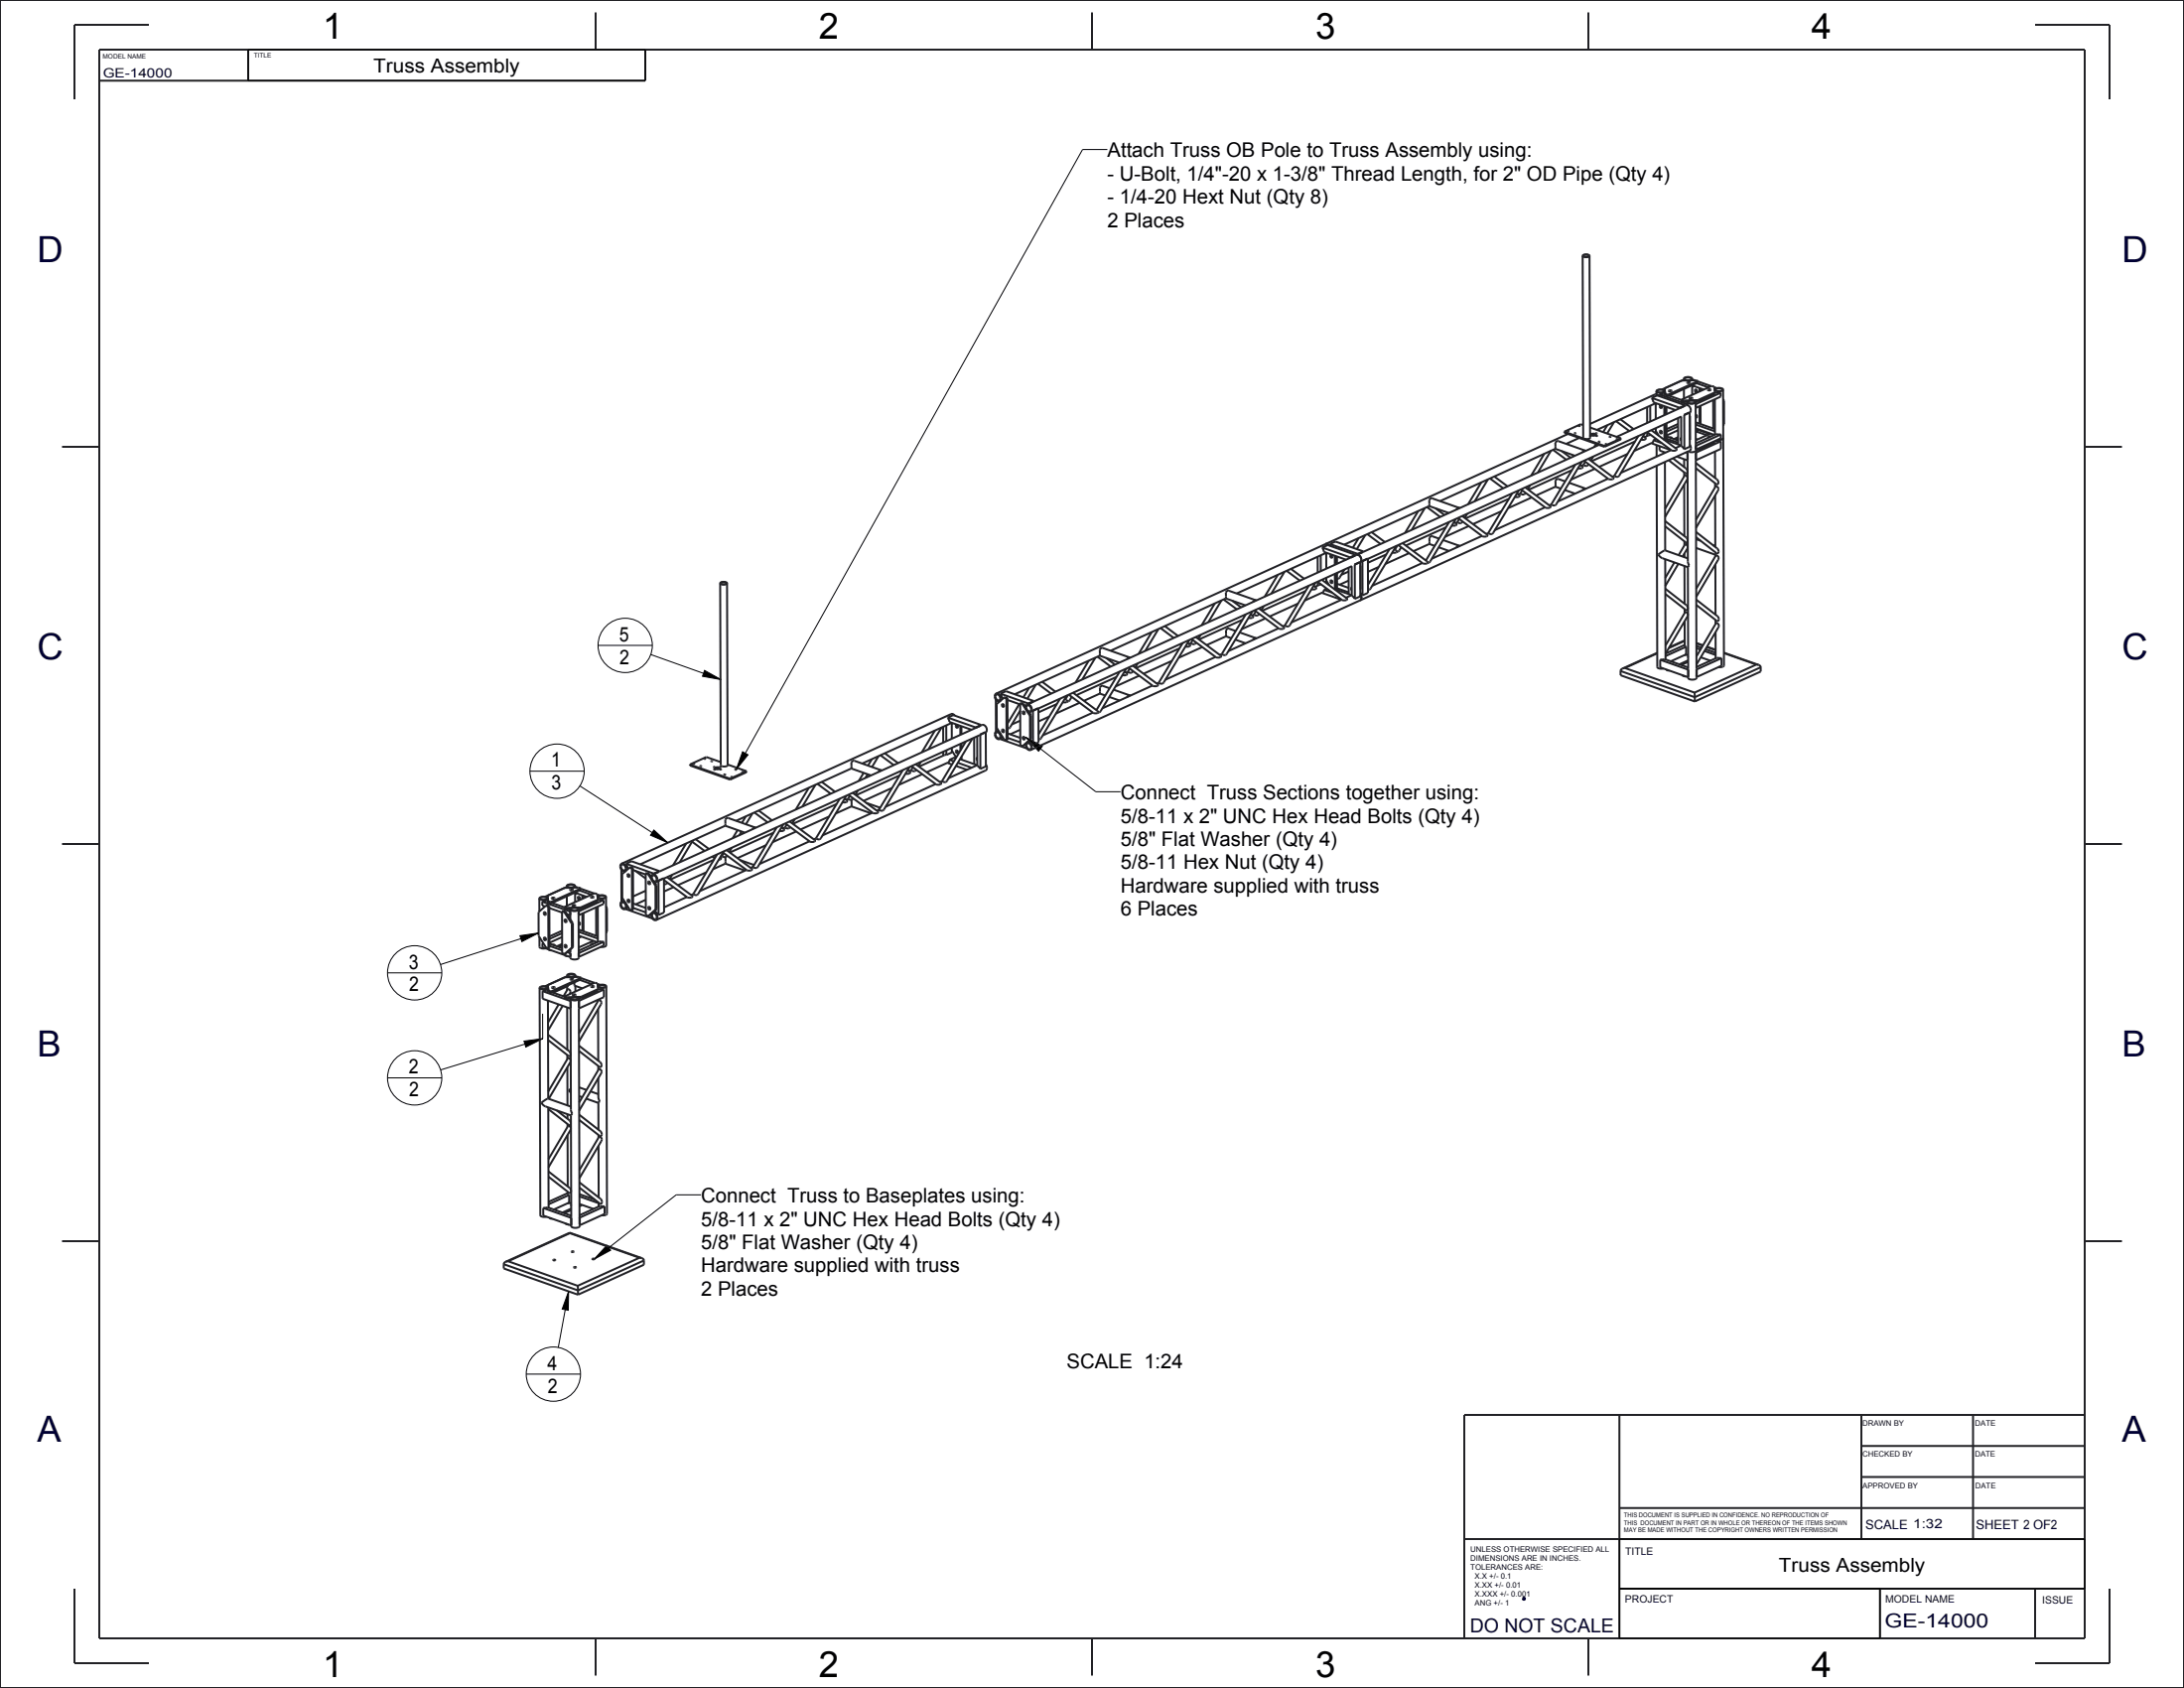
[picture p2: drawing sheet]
<svg xmlns="http://www.w3.org/2000/svg" width="559mm" height="432mm" viewBox="0 0 559 432" stroke-linecap="round" stroke-linejoin="round" font-family="sans-serif">
<path d="M389.6 408.8l.4-.1 .2 .4-.4 .1z" fill="none" stroke="#003" stroke-width=".51"/>
<path d="M180.3 171.5l4.2 2.4-4.8-.9zM190 192.3l1.4 .8-3 3.8zM262.5 188.6l4.2 2.3-1 1.3zM167.3 212.3l3.6 3.3-4.5-1.9zM133 239.4l4.8-.7-4.3 2.2zM134.1 266.3l4.8-.6-4.4 2.1zM145.5 330.3l-.1 4.9-1.6-.3zM155.3 318.6l.9 1.2-4.2 2.3z" fill="#000"/>
<g fill="none" stroke="#000" stroke-width=".25">
<path d="M63.5 12.7h101.6v7.9h-101.6zM283.3 38.3h-6.3l-88.6 158.6M153 165.1h13.9M166.5 167.4l18 6.5M180.3 171.5l4.2 2.4-4.8-.9zM135.6 197.3h13.9M190 192.3l1.4 .8-3 3.8zM262.5 188.6l4.2 2.3-1 1.3zM262.5 188.6l17.9 13.9h6.3M148.4 201l22.5 14.6M167.3 212.3l3.6 3.3-4.5-1.9zM133 239.4l4.8-.7-4.3 2.2z"/>
<path d="M137.8 238.7l-25.1 8M99.1 248.9h13.9M99.1 275.7h13.9M134.1 266.3l4.8-.6-4.4 2.1zM138.9 265.7l-26.2 8M155.3 318.6l.9 1.2-4.2 2.3zM179.4 305.6h-6.4l-21 16.5M145.5 330.3l-.1 4.9-1.6-.3zM145.5 330.3l-2.7 14.4M134.6 351.5h13.9M414.3 406.4h119.1v-12.7h-119.1v25.4h66.7v-12.7"/>
<circle cx="160" cy="165.1" r="6.9"/>
<circle cx="142.5" cy="197.3" r="6.9"/>
<circle cx="106.1" cy="248.9" r="6.9"/>
<circle cx="106.1" cy="275.7" r="6.9"/>
<circle cx="141.6" cy="351.5" r="6.9"/>
</g>
<g fill="none" stroke="#222226" stroke-width=".51">
<path d="M0 0h558.8v431.8h-558.8zM25.4 12.7h508v406.4h-508zM38.1 6.3h-19.1v19.1M63.5 12.7v7.9M152.4 3.2v9.5M165.1 12.7v7.9h-139.7M279.4 3.2v9.5M406.4 3.2v9.5M520.7 6.3h19.1v19.1M424 99.9l1.1-.2 .7 .4-.4 .3h-.8l-.6-.2zM427 99.9l.7 .1-.4 .1zM430.3 97.4l3.5-.1 .7 .2"/>
<path d="M430.8 97.1l-5.6 2.6M430.8 96.9v.4M430.8 99.5l.1 2.5M431 96.7l1.1-.2 .7 .4-.4 .3h-.7l-.6-.2zM431.7 97.8l.7 .1-.4 .1zM433 96.9l-.4-.3-.7-.2-.7 .2-.4 .3M433 96.9l-.4 .3-.7 .1-.8-.1-.3-.3M433 96.9v.4M433 98.6v2.4M433 97.1l.6 .2M433.3 98.7l-.3 .3M433.9 99.6l.3 .6"/>
<path d="M434.5 97.5l-7.8 3.5M434.5 97.5v.4l-7.8 3.5M434.5 97.6l3.3 1.2M434.8 99.3v.9M435.1 99.4v.6M437 99.7h.7l-.4 .2zM438.6 99.1l.7 .2M438.8 99.7v.3M439 99.5l1.1-.2 .6 .4-.3 .3h-.8l-.6-.2zM440.9 99.7l-.3-.3-.8-.2-.7 .2-.3 .3M440.9 99.7l-.3 .3-.8 .1-.7-.1-.3-.3M440.9 99.7v12.4"/>
<path d="M15.9 114.3h9.5M395.1 116.1l-3.3 5.6M396.8 115.3l-3.3 5.6M397.4 115.1l3.4 2.5M397.9 114.8l5.1 1.8M397.9 114.8l.1-.8a.78 .78 0 0 1 0-.8 .78 .78 0 0 1 .7-.4l7 2.5M397.9 114.8l-29.4 13.4M399.6 115.4l2.3 1.7M400.2 110.4v.3l10.3 3.6M400.2 110.4l10.3 3.7M401.2 111l-62 28.2M402.7 119l.2 .2"/>
<path d="M403 118.9l-6.1 10.2 .8 .2 .5-.3M404.1 112l-3.4 1.5M404.3 118.9l.6 .5v.2l-.4 .2h-.8M404.7 118.1l-6.5 10.9M405.1 108.7l-.7-.2-4.2 1.9M405.1 118.9l-.5 .3M405.6 118.1l-.5 .9 .9 .2 .5-.5M405.7 115.3h.1M405.7 115.3h-.4l-.4 .4M406.4 117.4l6.4 4.7v.3l-.5 .2-.7-.1-6.3-4.6M406.8 109.4l7.9 2.7M407.7 116.8l-.7 1"/>
<path d="M408.1 119.9l-6.1 2.8M408.4 113.5l-.5 .9M409.1 113.8l-60.3 27.4M410.5 114.1v.2M411.3 108.8l-1.1 1.7M413 108l-1.8 2.9M413.5 107.7l3.4 2.6M414.6 107.2l3.4 2.6M414.7 112.1l-4.2 2M414.7 112.1v.3l-4.2 1.9M416.4 116.1l-7.2 3.3M418.3 112.9l-11.1 5.1"/>
<path d="M418.8 111.7l.2 .1M419.2 111.6l-6.2 10.2M420.4 111.6l.6 .4v.3l-.4 .2h-.7M420.9 110.8l-6.6 10.9-.5 .3-.8-.2M421.4 104.1v4.1M421.5 110.6v.9M421.8 111.3v.1M421.8 111.3h.4M421.8 111.3l-1 .5M422.2 103.8v4M422.2 111.2v.1M422.4 111.3h-.2"/>
<path d="M422.5 110l6.4 4.8v.3l-.4 .2-.8-.1-6.3-4.7M422.6 101.8l.4 1.1 5.7 2M422.6 101.8l1.4-.6 7.1 2.5M422.6 101.8l7.1 2.5M422.7 113.3l4.9 1.8-12.9 5.9M423 112.6l-.3 .7-4.6 2.1M423 112.6l2.2 .8M423.6 103.1v4.1M423.6 109.5l.1 1.2-.2 .1M423.7 110.2l.7 1.3M423.7 110.5l.2 .1M423.7 103.1l-15.1 6.9"/>
<path d="M423.7 112.3l-.7 .3M423.8 100.1v.8M423.8 103.2v.1M423.8 110.5v.1M423.9 113.9v2.9M423.9 119.1l.1 51.5 .6 .4h1M423.9 103.2l-.3 .2M424.4 101.3l-.5-.4h-.4l-16.7 7.5M424.6 101.3v-.4l7.1 2.5v.2M424.6 114.1v1.1l1.5 .6M424.9 103.8l.3 .5M424.9 103.8v.1"/>
<path d="M424.9 103.8h.1M425 110.3l.2 .4M425 103.7l-.1 .1M425 110.3v.1M425 110.3h.1M425 110.2v.1M425.7 112.4l4.4 1.6M425.8 103.9v2.3M425.8 108.5l.1 4M425.9 100.1l-.3-.3-.7-.2-.8 .2-.3 .3M425.9 100.1l-.3 .3-.7 .1-.8-.1-.3-.3M425.9 100.1v.7"/>
<path d="M426 115.7v.1M426 118.2l.1 22.6M426.1 104v2.1M426.1 100.8l-.2-1.4 .2 1.8M426.1 100.8v.4M426.1 100.8l.6 .2M426.1 101.2l.6 .2M426.1 108.4v4.2M426.4 104.1v1.9M426.4 108.3v4.4M426.4 112.2l3 1.1M426.7 101v.4"/>
<path d="M427.1 111.9h.5l.1 .2M428 117.2l3.4 2.7 .3 .6-.1 .5h-.4l-4.2-3.3M428.5 114.5l.2 .1M429 116.8l2.7 1M429.4 106.9v6.8M429.4 108.4l-3 1.4M429.4 111.8l-1.1 .5M429.4 112.2l-.6 .3M429.4 112.6h-.1M429.7 104.3v.1M429.8 104.4h.1M430.1 106.6l.1 7.5 .8 .8"/>
<path d="M430.2 104.2h.1M430.2 112.1l-.2 .2 .2 .4M430.2 114l-1.5 .6M430.2 106.5l-81.6 37.1M430.2 102.2v.4l.7 .2M430.2 102.2l.7 .3M430.9 102.5v.3M430.9 117.5v2M430.9 106.1v.1M430.9 106.1h.1M430.9 106.2l.1 8.7M431.1 103.8l-.1 .1"/>
<path d="M431.1 103.8h.1M431.1 103.7l-1.4 .6M431.1 103.7v.1M431.4 115.7l.3 .1M431.7 115.8l.3 28.3a.64 .64 0 0 1-.1 1M431.7 115.8v2M431.7 102.9v.3M431.7 102.8h-.8M431.8 103.4v.3M431.8 103.5h.1M431.8 115.9h.1M431.8 117.6h.1"/>
<path d="M431.8 117.7l-.1 .1M431.9 102.7l1.1-.2 .7 .4-.4 .3h-.8l-.6-.2zM432.1 105.5h.1M432.1 105.5l-1.2 .6M432.3 101.8l.7 .1-.4 .1zM432.3 105.5l-1.4 .7M432.3 105.5h-.2M432.3 105.5l.1 8.8-1.4 .6M432.3 105.6l.3-.6-.2-.7-.4-.6h-.6l-17.8 8.1M432.3 106.3l.1 .1M432.4 113.8l.2 .9-.3 .6-84.3 38.3M432.4 106.4l-.1 .1"/>
<path d="M432.4 106.4v6.1M432.4 112.5h.1M432.4 112.5v.1M433.8 103.3v1M433.8 103.4h.1M433.8 104.2h.1M433.8 102.9l-.3-.3-.7-.2-.8 .2-.3 .3M433.8 102.9l-.3 .3-.7 .1-.8-.1-.3-.3M433.8 102.9v.3M433.9 104.3v11.3M433.9 106.1l.3 .5-.1 .2h-.2M433.9 114v.1"/>
<path d="M433.9 108l4.9 1.8M433.9 115.7l.1 .1M433.9 115.8h.1M433.9 114.8v.2M433.9 117.5h.1M433.9 112.3l.4 .1M433.9 115.2l-.8 .5-1.2-.2M433.9 115.6v.1M433.9 115.6h.1M433.9 118.4l5.4 4.3 .3 .5v.5l-.5 .1-5.2-4M433.9 103.4l6.4-2.9v1l-6.4 2.8zM434 106.1l.2 .6"/>
<path d="M434 114l6.3-2.8v.9l-6.3 2.9zM434 115.8l.1 55.3M434.1 110.4l2.6 .9M434.1 109.7l-.2 .1M434.4 102.4l-3.5 .1M434.4 102.4v.3M434.4 102.7l-.6 .1M434.4 114.8v.3M434.4 115.1l-.5 .1M434.5 109.9v.4l-.6 .2M434.5 110l2.9 1M434.5 109.8l-.6 .4"/>
<path d="M434.8 103.9v4.5M435.1 103.8v4.7M437.7 110.9l-3.8 1.7M437.7 111.7h-.7l.3 .2M438.3 102.3l.1 7.3M438.8 102.1v9.1M438.8 115.5v6.8M438.8 100.4l-.2-1.5-.6-.2-7.8 3.5M438.8 100.4l-4.4 2M438.8 100.4v.3l-4.4 2M438.8 112.8v.3l-4.4 2M440.3 112.9l-1.1-.1-.4 .1"/>
<path d="M440.3 112.9l-6.3 2.9M440.3 112.9v1.9l-6.3 2.9-.1-2M440.9 102.1l.2 .4M440.9 112.1h.1M440.9 112.1l-.4 .3-1 .1 .9-.1 .5-.3M440.9 112.1l.2 58.1-.4 .4h-1M441.1 102.5l-.2 .1M441.1 102.5v6.1M441.1 108.6l-.2 .1M441.1 108.6l-.2 .2M533.4 114.3h9.5M339.2 139.2l-84.3 38.2"/>
<path d="M339.2 139.2h.4l.5 .4M340.3 139.2l.2 .5M340.3 139.2l1.4-.7 7.1 2.5M340.3 139.2l7.1 2.5M347.6 137.7l-1.5 2.4M349.3 136.9l-2.1 3.6M349.9 136.6l3.3 2.6M351 136.1l3.3 2.6M357.2 139.7l-6.5 10.9-.7 .3M357.6 139.5l-.7 1.1M357.8 139.4l6.2 4.7 .8 .1 .5-.3M358.5 140l-.6 .9-.5 .3"/>
<path d="M358.9 138.9l6.2 4.7 .2 .3M359.3 138.8l-.2 .3M362.9 130.7l-3.4 5.6M364.6 130l-3.4 5.6M365.1 129.7l3.4 2.5M365.7 129.4l5 1.8M365.7 129.4v-.7a.78 .78 0 0 1 0-.9 .78 .78 0 0 1 .8-.3l6.9 2.4M365.7 129.5l-21.8 9.8M365.7 139.1l1.4 .5M365.7 139.1l-4.1 1.9M367.3 130l2.3 1.7M368.2 137.8l-1.7-.6-.5 .1a1.73 1.73 0 0 0-.3 1.5v.3"/>
<path d="M369.2 138.2l4.2 1.4M370 134.9l-10.3 4.7M370.4 133.7l.2 .1M370.8 133.5l-6 9.9M372 133.5l.6 .5 .1 .3-.5 .2-.7-.1M372.5 132.7l-6.6 10.9-.6 .3M372.8 133.6l-.4 .2M373.4 132.8l-.6 .8 .9 .2 .5-.4M373.4 129.9l.1 .1M373.4 129.9l-.4 .1-.4 .4M373.4 139.6l.1 .1M373.4 139.6l-.4 .1-.3 .4"/>
<path d="M374.1 132l6.4 4.8 .1 .3-.5 .2-.8-.1-6.3-4.7M375.4 131.4l-.6 1.1M375.8 134.6l-6.1 2.7M379 123.4l-3.4 5.6M379.2 137.1l-12.9 5.8M380.7 122.6l-3.4 5.6M380.7 136.4l-.4 .2M381.2 122.4l3.4 2.5M382.3 121.9l3.4 2.5M384.2 130.8l-7.3 3.3M386.1 127.6l-11.1 5M386.6 126.4l.1 .1"/>
<path d="M386.9 126.2l-6.1 10.2M388.1 126.2l.7 .5v.2l-.5 .2h-.7M388.6 125.4l-6.6 10.9-.5 .3-.7-.2M389 126.3l-.5 .2M389.2 125.2l6.2 4.7h1l.3-.2-.1-.3M389.5 125.4l-.5 .9 .8 .2 .5-.4M390.3 124.7l6.3 4.7M391.5 124.1l-.6 1.1M391.9 127.3l-6 2.7M395.3 129.8l-12.8 5.8M396.9 129.1l-.5 .2M398 124.5l1.4 .5"/>
<path d="M398 124.5l-5 2.3M398.7 122.5l-.4 .1a1.74 1.74 0 0 0-.3 1.6v.3M398.7 122.5l1.8 .6M400.4 125.4l2.6 .9M401.5 123.5l4.2 1.5M402.2 120.3l-11.1 5M405.7 125h.1M405.7 125h-.4l-.4 .4M411.4 122.5l-12.8 5.8M413 121.7l-.5 .3M426 130.2l5-8.5h.4l.3 .4v.6l-5.7 9.5M426 133.3l5.5 4.2 .3 .8"/>
<path d="M426 134.6l5.4 4.1M430.9 120.8v1.1M430.9 123.9l.1 13.2M431 138.5v1M431.4 138.7l.4 .6M431.8 138.3l-.4 .4M431.8 138.3h.1M433.9 133l5-8.5h.5l.3 .4-.1 .6-5.7 9.5M434 136.1l5.4 4.2 .3 .9-.2 .3h-.3M434 137.4l5.2 4.1M434 137.9l1.1 .4M438.3 139.4l.6 .3"/>
<path d="M438.8 123.6v1.1M438.8 126.7l.1 13.2M310.8 154.4l-3.3 5.6M312.5 153.6l-3.3 5.6M313.1 153.3l3.4 2.6M313.6 153.1l5.1 1.8M313.6 153.1l.1-.8a.78 .78 0 0 1 0-.8 .78 .78 0 0 1 .7-.4l7 2.5M313.6 153.1l-29.4 13.4M315.3 153.7l2.3 1.7M317.9 158.5l-11.1 5.1M318.4 157.3l.2 .1M318.7 157.1l-6.1 10.3"/>
<path d="M320 157.2l.6 .4v.3l-.4 .2h-.8M320.4 156.4l-6.5 10.9-.5 .3-.8-.2M320.8 157.2l-.5 .2M321.3 156.4l-.5 .8M321.4 153.6h.1M321.4 153.6h-.4l-.4 .4M322.1 155.6l6.4 4.8v.3l-.5 .2-.7-.1-6.3-4.7M322.2 157l-.6 .5-.8-.3M323.4 155.1l-.7 1M323.8 158.2l-6.1 2.8M327 147l-3.4 5.6M328.7 146.3l-3.4 5.6"/>
<path d="M329.2 146l3.4 2.5M330.3 145.5l3.4 2.5M332.1 154.4l-7.2 3.3M334 151.2l-11.1 5.1M334.5 150l.2 .1M334.9 149.8l-6.2 10.2M336.1 149.8l.6 .5v.3l-.4 .2-.7-.1M336.6 149.1l-6.6 10.9-.5 .3-.8-.3M337.1 142.4v4.1M337.2 148.8v1M337.5 149.6h.1M337.5 149.6h.4"/>
<path d="M337.5 149.6l-1 .5M337.9 142.1v4M337.9 149.4v.2M338.1 149.6h-.2M338.2 148.3l6.4 4.8v.3l-.4 .2-.8-.1-6.3-4.7M338.3 140.1l.4 1.1 5.7 2M338.3 140.1l1.4-.7 7.1 2.5M338.3 140.1l7.1 2.5M338.4 151.6l4.8 1.8M338.7 150.9l-.3 .6-4.6 2.1M338.7 150.9l2.2 .7M339.3 145.5l.1-4.1-23 10.4"/>
<path d="M339.3 147.8l.1 1.2-.2 .1M339.4 148.5l.7 1.2M339.4 148.8h.2zM339.4 150.6l-.7 .3M339.5 148.7h.1M339.5 148.7l-.1 .1M339.6 141.5l-.3 .2M340.6 142.1v.1M340.6 142.1l.3 .4M340.6 142.1h.1M340.7 148.6v.1M340.7 148.6l.2 .4"/>
<path d="M340.7 148.6h.1M341.4 150.7l4.4 1.5M341.5 142.2v2.3M341.5 146.8l.1 3.9M341.8 142.3v2.1M341.8 146.7v4.1M342.1 142.4v1.8M342.1 146.5v4.4M342.1 149.3l3 1.1M342.1 150.5l3 1M342.3 146.5l-.2 .3M343.3 153.4l-12.9 5.8"/>
<path d="M344 145.7l-1.3 2.1-.6 .3M344.2 152.8l.2 .1M344.3 143.1l-.1 .2M345.1 145.2v6.8M345.1 146.2l-1.9 .9M345.1 148.5l-2.3 1.1M345.4 142.6v.1M345.5 142.7h.1M345.8 144.8l.1 7.6 .8 .8M345.9 142.5h.1M345.9 150.3l-.2 .3 .2 .4M345.9 152.2l-1.5 .7"/>
<path d="M345.9 144.8l-80.2 36.4M346.6 144.4h.1M346.6 144.5l.1 8.7M346.8 142.1h.1M346.8 142.1h-.1M346.8 141.9l-1.4 .7M346.8 141.9v.2M347.1 142h.6l.5 .6 .1 .7-.2 .5M347.4 141.7v.1M347.5 141.8h.1M347.8 141.6h.1M347.8 143.8h.1"/>
<path d="M348 153.6l-84.3 38.3M348 143.8l-1.4 .7M348 143.8l.1 8.7-1.4 .7M348 144.6l.1 .1M348.1 151.6l.5 .7M348.1 152.1l.2 .8zM348.1 143.8h-.1M348.1 144.7h-.1M348.1 144.7v6.1M348.1 150.8h.1M348.1 150.8v.1M348.3 152.9l-.3 .7"/>
<path d="M348.6 143.5h.1M348.6 143.6l1.4-.7v8.7l-1.4 .7M348.6 143.6v8.7M348.7 141.2h.1M348.8 141l-1.4 .7M348.8 141v.2M348.8 141.2l-84.3 38.3M349.8 142.9h.1M352.8 145l-2.8 1.3M354.7 141.8l-4.7 2.2M355.2 140.6l.2 .1M355.5 140.4l-5.5 9.2"/>
<path d="M356.8 140.5l.6 .7M357.4 141.2l-.4 .2h-.8M358.6 140.1h-.2M360.5 141.5l-6 2.8M363.9 144l-12.8 5.8M368.1 140l2.6 .9M426.1 143v25.7M426.1 150.6l5.4 4.2 .3 .6v.5l-.5 .1-5.2-4.1M428.4 143.9l-2.3 3.9M429.4 144.2l-3.3 5.7M429.5 142l1.6-2.7h.2l.5 .4v.5l-1.3 2.2M431 141.6v.9"/>
<path d="M431 144.8v9.6M431 155.8v1M431 158.9l.1 6.2 .3 .3M431.9 142.8l-5.9-2-1.1 .6a.43 .43 0 0 0-.5 .2 .43 .43 0 0 0 .1 .5l.8 .7 6.6 2.3M431.9 145.1l.1 26.2M434 140.2l4.9 1.7M434 150.6l5-8.5 .4 .1 .3 .4-.1 .5-5.6 9.6M434 153.4l5.4 4.2 .4 .6-.1 .5-.5 .1-5.2-4.1M438.9 144.4v12.8M438.9 158.6v1M439.2 141.5l-.3 .4v.4M254.8 179v8.2"/>
<path d="M254.9 177.7h.4l.5 .4 .1 .6-.2 .4h-.4l-.4-.4-.2-.5zM254.9 177.4l-.4 .5 .1 .8 .5 .6 .6 .1M254.9 177.4l.6 .1 .5 .6 .1 .8-.4 .5M255.6 179.4v.2M256 177.4l.4 1.2 .3 .1M256 177.4l1.4-.6 7.1 2.5M256 177.4l7.1 2.6M256 179.2l-.3 .2M256.9 178.5l-1.9 1.6v6.1l1.9 3 .6 .2M256.9 178.5l.3-.1 .6 .2M256.9 178.5l.6 .2M257.5 178.7v10.7"/>
<path d="M257.8 178.6v10.7l-.3 .1M257.8 178.6l-.3 .1M257.8 179.1l3.2 1.1M261 179.9l.1 10.7 .6 .2M261 179.9l.3-.1 .6 .2M261 179.9l.6 .3M263.1 180v.1M263.3 175.9l-1.5 2.5M263.5 179.9h.1M264.4 179.5h.1M264.5 179.3l-1.4 .7M264.5 179.3v.2"/>
<path d="M264.5 179.5l-1.7 .7M265 175.2l-2.1 3.5M265.6 174.9l3.3 2.5M266.7 174.4l3.3 2.5M270.9 178.9l.2 .1M271.2 178.7l-5.5 9.2M272.5 178.7l.6 .7M272.9 177.9l-6.5 10.9-.7 .3M273.1 179.4l-.4 .3-.8-.1M273.3 177.8l-.7 1.1M273.5 177.7l6.2 4.7 .8 .1 .5-.3M274.2 178.3l-.6 .9-.5 .2"/>
<path d="M274.3 178.3l-.2 .1M274.6 177.2l6.2 4.6 .2 .4M275 177l-.2 .4M276.2 179.8l-6 2.7M278.6 169l-3.4 5.6M280.3 168.2l-3.4 5.6M280.8 168l3.4 2.5M281.4 167.7l5 1.8M281.4 167.7v-.8a.78 .78 0 0 1 0-.8 .78 .78 0 0 1 .8-.3l6.9 2.4M281.4 167.7l-21.8 9.9M281.4 177.4l1.4 .5M281.4 177.4l-4.1 1.9"/>
<path d="M283 168.3l2.3 1.7M283.8 178.3l2.6 .9M283.9 176.1l-1.7-.7-.5 .1a1.74 1.74 0 0 0-.3 1.6v.3M284.9 176.4l4.2 1.5M285.7 173.2l-10.3 4.6M286.1 172l.2 .1M286.5 171.8l-6 9.9M287.7 171.8l.6 .5 .1 .2-.5 .2h-.7M288.2 171l-6.6 10.9-.6 .3M288.5 171.9l-.4 .2M289.1 171l-.6 .9M289.1 168.2h.1"/>
<path d="M289.1 168.2l-.4 .1-.4 .3M289.1 177.9h.1M289.1 177.9l-.4 .1-.3 .3M289.8 170.3l6.4 4.7 .1 .3-.5 .2h-.8l-6.3-4.7M289.9 171.7l-.5 .4-.9-.2M291.1 169.7l-.6 1.1M291.5 172.8l-6.1 2.8M294.7 161.7l-3.4 5.6M294.9 175.4l-12.9 5.8M296.4 160.9l-3.4 5.6M296.4 174.7l-.4 .2M296.9 160.7l3.4 2.5"/>
<path d="M298 160.2l3.4 2.5M299.9 169.1l-7.3 3.2M301.8 165.8l-11.1 5.1M302.3 164.6l.1 .2M303.8 164.5l.7 .5v.2l-.5 .2h-.7M304.3 163.7l-6.6 10.9-.5 .3-.7-.2 6.1-10.2M304.7 164.5l-.5 .3M305.2 163.7l-.5 .9M306 163l6.3 4.7 .1 .3-.5 .2-.8-.1-6.2-4.6M306 164.3l-.5 .5-.8-.2M307.2 162.4l-.6 1M307.6 165.5l-6 2.8"/>
<path d="M311 168l-12.8 5.9M312.6 167.3l-.5 .2M313.7 162.8l1.4 .5M313.7 162.8l-5 2.2M316.1 163.6l2.6 1M316.2 161.4l-1.8-.6-.4 .1a1.74 1.74 0 0 0-.3 1.6v.3M317.2 161.8l4.2 1.5M321.4 163.3h.1M321.4 163.3h-.4l-.4 .4M327.1 160.7l-12.8 5.9M328.7 160l-.5 .2M414.6 171.6v1.1l19 6.7"/>
<path d="M414.6 171.6l19 6.8M415.1 171l-.5 .6M415.8 170.9l-.7 .1M415.8 170.9l17.8 6.3M424 167l-8.9 4M424 167.1l-8.2 3.8M424.8 168.8l1.1-.2 6 2.1M424.8 168.8v1.9l7.1 2.5 .1-1.9M424.8 168.8l7.1 2.5M426.3 171.3v.1M426.3 171.4l.6 .2M426.9 171.5v.1"/>
<path d="M427.1 171.5l-.2 .1M430.4 172.7l.7 .3M431 163.8l-3.9 1.8M431 163.9l-4 1.9M431.1 165l-5 2.2 5.7-9.6v-.6l-.5-.4-5.2 8.5M431.1 172.9v.1M431.1 167.5h.1M431.3 173h-.2M431.4 165.4l-5.3 2.4M431.4 165.4v2l-3.9 1.8M431.9 171.3l.2 2.3 .6 .2h.9l.4-.2 .1-.5M431.9 167.5h-.8"/>
<path d="M431.9 168v.1M431.9 168.9l-2.2 1M431.9 169.3l-1.7 .8M432 171.3h-.1M432 171.4h.1M432 173.1h.1M433.6 177.2v1.2M433.6 178.4v1M434 171.2l.2 2M434 171.2h.1M434 164.5l1.7 .6M434 171.3h.1"/>
<path d="M434 164.6l1.7 .6M434 165.2l1.4 .5M434 165.8l1.1 .4M434 173h.1M434 167.8h.1M434 167.9l5-8.5 .5 .1 .3 .4-.1 .6-5.6 9.5M434.1 173h-.1M434.1 171.1l-.1 .1M434.1 171.1h.1M434.1 171.2l.1 2M435.2 168.1l2.4 .9M436.1 166.5l2.9 1.1"/>
<path d="M436.4 166.1l2.6 .9M436.7 165.5l2.3 .8M436.8 165.4l2.2 .8M438.9 161.7l.1 6.7M440.5 168.4l-1.2-.2-5.2 2.4M440.5 168.4l-6.4 2.8M440.5 168.4v1.9l-6.3 2.9M441.1 167l8.8 3.1M441.1 167.1l8.3 2.9M449.4 170l.5 .1M449.4 170l-15.8 7.2M449.9 170.1l.5 .3 .1 .3"/>
<path d="M450.5 170.7l-16.9 7.7M450.5 170.7v1.1l-16.9 7.6M176.5 195.6v.2l10.3 3.6M176.5 195.6l10.3 3.6M184.4 195l-3.7-1.3-4.2 1.9M186.2 195.6l4.8 1.7M186.8 199.2v.2M191 197.3v.2l-4.2 1.9M191 197.3l-4.2 1.9M217.8 196.6l5.1 1.8M217.8 196.6l.1-.8a.8 .8 0 0 1-.1-.8 .8 .8 0 0 1 .8-.4l7 2.5M217.8 196.6l-29.5 13.4"/>
<path d="M221 197.7l-1.3 2.1M222 198.1l-.6 .9M223.1 194.2l-1 1.6M224.8 193.4l-1.7 2.8M225.3 193.2l3.4 2.5M225.6 197.1h.1M225.6 197.1h-.4l-.4 .4M226.4 192.7l3.4 2.5M230.2 198.4l-11.2 5M230.6 197.2l.2 .1M232.2 197l.6 .5 .1 .2-.5 .2h-.7M232.7 196.2l-6.6 10.9-.4 .3-.8-.2 6.1-10.2"/>
<path d="M233.1 197l-.5 .3M233.2 196l6.3 4.6M233.6 196.3l-.5 .8M234.3 195.5l6.5 4.9-.4 .3-.9-.1M234.4 196.9l-.5 .4-.8-.2M235.6 194.9l-.6 1.1M236 198l-6.1 2.8M239.2 186.9l-3.3 5.6M240.9 186.1l-3.3 5.6M241 199.8l-.5 .3M241.3 185.9v4.1M241.3 192.3v1"/>
<path d="M242.1 185.6v4M242.1 191.9v1.2M242.1 193.1h-.4l-6.6 3M242.5 183.6l.4 1.1 5.7 2M242.5 183.6l1.4-.7 7.1 2.5M242.5 183.6l7.1 2.5M242.5 195.1l1.1 .5M242.6 195l-5.5 2.5M242.6 195v.1M242.9 194.4l-.3 .6M242.9 194.4l1.2 .4M243.5 189v-4.1l-22.9 10.4"/>
<path d="M243.5 191.3v1.2l-1.4 .6M243.5 192l1.2 1.8M243.5 192.3h.3M243.8 185l-.3 .2M244.3 183.1l-.5-.4h-.4l-84.3 38.2M244.6 195.9l2.8 1M244.6 193.7v.1l-.3-.1-1.4 .7M244.8 185.5l.3 .5M244.9 192l.2 .5M245.1 195.1l3.5 1.3M245.6 194.2l4.4 1.5M245.7 185.7v2.3"/>
<path d="M245.7 190.3v1.7M245.7 194v.2M246 185.8v2.1M246 190.2v1.3M246 193.6v.7M247.1 189.7l-6.1 10.1M248.8 188.9l-6.5 10.9-.6 .3-.7-.3M249.2 188.7l.1 6.8M249.6 186.1v.1M249.7 186.2h.1M250 188.3l.1 7.6 .7 .8M250 186h.1"/>
<path d="M250 193.8l-.1 .3 .1 .4M250 195.7l-7.3 3.4M250.5 188.1l-80.6 36.6M250.5 188.1v.1M250.7 187.9l-.2 .2M250.7 187.9l.1 .1M250.8 187.9h.1M250.8 188v8.7M250.9 185.6h.1M250.9 185.6l-82.2 37.4v-.2M251 185.4v.2l.8-.1 .5 .4 .2 .8-.3 .6M251 185.4l-1.4 .7"/>
<path d="M252 187.3h.1M252.2 187.3v8.7l-1.4 .7M252.2 187.3l-1.5 .6M252.2 187.3l-1.4 .7M252.2 187.3h.1M252.2 195.6l.3 .9-.3 .6-84.3 38.3M254.9 187.4h.4l.5 .4 .1 .6-.2 .4h-.4l-.4-.4-.2-.5zM254.9 187.1l-.3 .5 .1 .8 .5 .6 .6 .1M254.9 187.1l.6 .1 .5 .6 .1 .8-.3 .5M255.2 187l-.3 .1M255.2 187h.1M255.5 187h-.3"/>
<path d="M256 189l6.8 2.5M256.4 188.3l-.2 .5-.4 .3M256.6 180.1l.3 .6M256.7 186.6l.2 .6M257.8 188.7l3.3 1.2M257.8 187.6h.1M257.8 187.6l3.3 1.2M260.8 180.1l-3 5M261 181.8l-2.6 4.3-.6 .2M261 184.3l-2.1 1M261 186.7l-2.5 1.1M261.6 180.2l1.9 2.9"/>
<path d="M261.9 180l-.3 .2M261.9 180l.5 .8M261.9 182l.3 .6M262 188.5l.2 .5M262.3 180.7h.2M262.4 190.4h.1M262.6 190.2l-.9 .6M262.8 180.5h.4l.5 .4 .1 .6-.2 .4h-.4l-.4-.4-.2-.5zM262.8 180.2l-.3 .5v.7l.5 .6 .5 .2M262.8 180.2l.6 .1 .5 .7 .1 .8-.5 .4M262.8 190.2h.5l.4 .4 .1 .6-.2 .4h-.4l-.4-.4-.2-.5zM262.8 189.9l-.3 .5 .1 .8 .5 .6 .6 .1"/>
<path d="M262.8 189.9l.6 .1 .5 .6 .1 .8-.3 .5M262.9 180.5h.1M263.1 180.1h.1M263.2 180v.1M263.3 189.5l.2 .1M263.3 182.2l.5 .8M263.5 182.2v.3M263.5 183.1v6.1M263.5 189.3v.5l.8 .8M263.5 189.6l-.7 .3M263.5 189.2l-1.8 1.6M263.8 183v6.1"/>
<path d="M263.8 183l-.3 .1M263.8 189.1l-.9 .8M263.8 189.1l-.3 .1M264.3 181.8h.1M264.3 181.8v8.8M265.5 181.2h.1M265.7 181.2v8.7l-1.4 .7M265.7 181.2l-1.4 .6M268.5 183.3l-2.8 1.3M270.4 180.1l-4.7 2.1M279.6 182.3l-12.8 5.8M15.9 215.9h9.5"/>
<path d="M175.6 215.8l-3.4 5.6M177.1 215.3l3.2 2.4M177.3 215l-3.4 5.6M178 214.7l3.4 2.5M182.2 219.1l.7 .5M182.7 219.9l-11.2 5.1M183.3 218.6l.1 .1M183.5 218.6l-6.1 10.1M184.3 219.3l.2 .4-.6 .2M184.7 219l-.3 .2M184.7 219l.7 .2 .4-.1M185.2 218.2l-.5 .8"/>
<path d="M185.2 217.8l-6.6 10.9-.5 .3-.7-.3M185.6 211.2l5 1.8M185.6 211.2l-21.8 9.9M185.8 219.1l-.2 .3v1.5M185.9 217.5l6.4 4.7 .1 .3-.5 .2-.8-.1-6.1-4.5M186 218.9l-.1 .2M186.1 218.9l-.3 .2M186.3 209.3l-.4 .1a1.62 1.62 0 0 0-.3 1.5v.3M186.3 209.3l7 2.4M187.2 216.9l-.6 1.1M188.7 212.3l-1.2 2.1M189.7 212.7l-.5 1"/>
<path d="M190.8 208.8l-1 1.7M192.5 208.1l-1.7 2.8M193 207.8l3.4 2.6M193.3 211.7h.1M193.3 211.7l-.4 .1-.4 .3M194.1 207.3l3.4 2.6M196 216.2l-7.3 3.3M197.9 213l-11.2 5.1M198.4 211.8l.2 .1M198.7 211.6l-6.1 10.2M200 211.7l.6 .4v.3l-.4 .2-.8-.1M200.4 210.9l-6.5 10.9-.5 .2-.8-.2"/>
<path d="M200.8 211.7l-.5 .2M201.3 210.9l-.5 .8M202 210.1l6.5 4.8v.3l-.5 .2-.8-.1-6.3-4.7M202.1 211.6l-.5 .3-.8-.2M202.2 211.5l-.1 .1M203.4 209.5l-.7 1.1M203.7 212.7l-6 2.7M207 201.5l-3.4 5.6M207.1 215.2l-12.8 5.8M208.7 200.7l-3.4 5.6M208.7 214.5l-.5 .2M209.1 200.5l3.5 2.5"/>
<path d="M210 214.4l-.5 .3-.8-.2M210.3 200l3.4 2.5M212.1 208.9l-7.3 3.3M214 205.7l-11.1 5.1M214.5 204.5l.2 .1M214.9 204.3l-6.2 10.2M216.1 204.3l.6 .5v.2l-.4 .3-.7-.1M216.6 203.5l-6.6 10.9M217 204.4l-.6 .2M217.4 203.6l-.4 .8 .6 .2 .5-.1M217.9 206.3l5 1.8M217.9 206.3l-4.1 1.8"/>
<path d="M218.1 204.5l-.2 .2v1.6M218.2 202.8l6.4 4.8v.3l-.4 .2-.8-.1-6.3-4.7M218.3 204.2l-.2 .2M218.4 204.3l-.3 .2M219.5 202.2l-.7 1.1M221.6 205.4l3.6 1.2M223.3 207.9l-12.8 5.8M224.9 207.2l-.5 .2M225 206.9l-.2 .3M228.3 201.6l-7.3 3.3M239.4 200.6l-12.8 5.8M533.4 215.9h9.5"/>
<path d="M138 229.8v3.3M138 239.7l.1 2.6 .6 .3h.9M138.2 229.7l1.1-.2 .7 .3-.4 .3-.8 .1-.6-.2zM139.4 233.4l.3 .5M139.4 239.8l.3 .6M139.4 231.9l-.6-.3-.1-.9 7.2 2.5v1l-.8-.3M139.7 231.7l-1.9 1.6v6.1l1.9 3 .6 .2M139.7 231.7l.6 .2M139.7 231.7l.2-.1 .7 .2M140.1 229.5v-.4l.2 1.8M140.1 229.8l-.3-.3-.8-.1-.7 .1-.3 .3M140.1 229.8l-.3 .3-.7 .1-.8-.1-.3-.3"/>
<path d="M140.1 229.8v.8M140.3 231.9v10.7M140.3 230.9l.6 .2M140.6 231.8v10.7l-.3 .1M140.6 231.8l-.3 .1M140.6 232.3l3.2 1.1M140.9 230.8l-.6-.3v.4M140.9 230.8v.3M141.2 229.7l.7 .1-.5 .1zM143.8 233.1v10.7l.7 .2M143.8 233.1l.6 .3M143.8 233.1l.3-.1 .6 .2"/>
<path d="M143.8 238.1l-3.2 1.5M144.4 233.4l1.9 2.9M144.4 232v.4l.6 .2M144.4 232l.6 .2M144.5 227.1l3.5-.1 .6 .2M144.7 233.2l1.9 3M144.7 233.2l-.3 .2M144.7 235.2l.3 .6M144.9 226.9l-5.5 2.5M145 226.6v.4M145 229.3v2.4M145 232.2v.4"/>
<path d="M145.2 226.5l1.1-.2 .7 .4-.4 .2-.8 .1-.6-.2zM145.9 227.6h.7l-.5 .2zM145.9 232.6v.4M145.9 234.1v1.1M145.9 232.6h-.9M146 233.1v1M146 233.3h.1M146 234h.1M146.1 232.5l1.1-.2 .7 .3-.4 .3-.8 .1-.6-.2zM146.3 236.3v6.1M146.5 231.6h.7l-.5 .2zM146.6 236.2v6.1"/>
<path d="M146.6 236.2l-.3 .1M147.1 226.6l-.3-.3-.7-.1-.8 .1-.3 .3M147.1 226.6l-.3 .3-.7 .2-.8-.2-.3-.3M147.1 226.6v.5M147.1 228.4l.1 2.4M147.2 226.8l.5 .2M147.5 228.5l-.4 .3M148 233.1v12l-.8 .3-1-.1-.2-.3-.1-1.2-.8-.2M148 233.2h.1M148 233.9h.1M148 232.6l-.3-.3-.7-.1-.8 .1-.3 .3M148 232.6l-.3 .3-.7 .1-.8-.1-.3-.3"/>
<path d="M148 232.6v.4M148 235.9l.4 .4-.1 .3-.3-.1M148 237.8l5 1.7M148.1 233.1l6.3-2.8v.9l-6.3 2.9zM148.1 229.4l.3 .6M148.1 235.9l.3 .5M148.3 239.4l-.2 .1M148.6 232.1v.4M148.6 232.1l-3.6 .1M148.6 232.5h-.6M148.6 227.2v.4l-7.7 3.5M148.6 227.2l-7.7 3.6"/>
<path d="M148.6 227.4l3.4 1.2M148.7 239.6l-.6 .3M149 229v.9M149 233.7v4.4M149.3 229.1v.7M149.3 233.6v4.6M151.2 229.4l.7 .1-.5 .1zM152.5 232.1v7.3M152.8 228.8l.7 .3M152.9 229.4v.4M152.9 231.9l.1 9.1M153 230.1l-.2-1.4-.6-.2-7.8 3.5"/>
<path d="M153 230.1v.4l-4.4 2M153 230.1l-4.4 2M153.1 229.3l1.1-.2 .7 .3-.4 .3-.8 .1-.5-.2zM155.1 229.4l-.4-.3-.7-.1-.8 .1-.3 .3M155.1 229.4v12.4l-.4 .4h-1M155.1 229.4l-.4 .3-.7 .2-.8-.2-.3-.3M155.1 231.9l.2 .3M155.3 232.2v6.1M155.3 232.2l-.2 .1M155.3 238.3l-.2 .2M155.3 238.3l-.2 .1M159 230.7l-.3 .6 .2 .7 .5 .5 .6 .1"/>
<path d="M159 222.5v8.2M159 221.2h.5l.4 .4 .2 .6-.2 .4h-.5l-.4-.4-.1-.5zM159.1 220.9l-.4 .5 .1 .8 .5 .6 .6 .1M159.1 220.9l.6 .1 .4 .6 .2 .8-.4 .5M159.1 230.9h.4l.5 .4 .1 .6-.2 .4h-.4l-.4-.4-.2-.5zM159.1 230.6l-.1 .1M159.1 230.6l.6 .1 .5 .6 .1 .8-.3 .5M159.4 230.5l-.3 .1M159.4 230.5h.1M159.7 230.5h-.3M159.8 222.9v.2M160.1 222.8l-.2 .1"/>
<path d="M160.2 220.9l.4 1.2 .2 .1M160.2 220.9l7.1 2.6M160.2 220.9l1.4-.6 7.1 2.5M160.2 232.5l6.7 2.5M160.3 232.4l-.3 .2M160.3 232.4h-.1M160.6 231.8l-.3 .6M160.8 223.6l.3 .6M160.8 230.1l.3 .6M161.1 222l-1.9 1.6v6.1l1.9 2.9 .6 .3M161.1 222l.6 .2M161.1 222l.2-.2 .7 .2"/>
<path d="M161.7 222.2v10.7M162 222v10.7l-.3 .2M162 222l-.3 .2M162 222.6l3.2 1.1M162 232.2l3.2 1.2M162 231.1l3.2 1.2M162 231.1h.1M162.5 222.8l2.7 1.9M165.2 223.4v10.7l.7 .2M165.2 223.4l.6 .2M165.2 223.4l.3-.1 .6 .2M165.2 227.8l-3.2 1.5"/>
<path d="M165.2 230.2l-2.6 1.1M165.8 223.6l1.9 3M166.1 223.5l.5 .8M166.1 223.5l-.3 .1M166.1 225.5l.3 .6M166.1 232l.3 .5M166.5 224.2h.1M166.5 233.8l.2 .1M166.8 233.6l-.9 .7M167 224h.4l.5 .4 .1 .6-.2 .4h-.4l-.4-.4-.2-.5zM167 223.7l-.4 .5 .1 .7 .5 .6 .5 .2M167 223.7l.6 .1 .5 .6 .1 .8-.4 .5"/>
<path d="M167 233.7h.4l.5 .4 .1 .6-.2 .4h-.4l-.4-.4-.2-.5zM167 233.4l-.3 .5 .1 .8 .5 .6 .6 .1M167 233.4l.6 .1 .5 .6 .1 .8-.3 .5M167.1 224h-.1M167.3 223.5v.1M167.4 223.5v.1M167.5 233l.2 .1-.7 .3M167.5 225.7l.5 .8M167.7 225.7v.3M167.7 223.4h.1M167.7 226.6v6.1M167.7 232.8v.5l.8 .8"/>
<path d="M167.7 232.7l-1.8 1.6M167.8 225.7h-.1M168 226.5v6.1M168 226.5l-.3 .1M168 232.6l-1 .8M168 232.6l-.3 .1M168.1 225.5l-.3 .2M168.1 225.5h.1M168.4 225.3l-.3 .2M168.4 225.3h.1M168.5 225.3h.1M168.5 225.3v8.8"/>
<path d="M168.6 223h.1M168.6 223l-1.6 .7M168.7 222.8l-1.4 .7M169.7 224.7h.1M169.9 224.7v8.7l-1.4 .7M169.9 224.7l-1.5 .6M169.9 224.7l-1.4 .6M169.9 225.2h.1M170.7 224.4l6.4 4.7v.3l-.5 .2-.7-.1-6-4.4M170.8 225.8l-.4 .3h-.5M172 223.8l-.7 1.1M172.3 226.9l-2.4 1.2"/>
<path d="M175.7 229.5l-5.8 2.6M177.4 228.7l-.6 .3M180.7 223.1l-7.3 3.3M185.6 220.9l5 1.8M185.6 220.9l-3.2 1.5M189.4 220l3.5 1.3M191 222.5l-11.9 5.4M192.6 221.8l-.5 .2M192.8 221.6l-.3 .2M138.1 252.7l.2 58.2 .5 .3h1M138.4 252.6l.9-.2 .6 .3-.3 .2-.6 .1-.6-.1zM138.8 253.5v2l7.2 2.5"/>
<path d="M138.8 253.5l7.1 2.6M139.1 241.5l-.3-.2v1l7.1 2.5M140.1 252l.3 1.8M140.1 252l.3 1.4M140.2 252.6h.1M140.2 252.7l-.3-.3-.8-.1-.7 .1-.3 .3M140.2 252.7l-.3 .3-.8 .1-.7-.1-.3-.3M140.2 252.7v.8M140.2 256l.1 25M140.3 242.8l.6 .4M140.3 253.5l-.4-.1-1.1 .1M140.4 253.4v.4"/>
<path d="M140.4 253.4l.6 .2M140.4 253.8l.6 .2M140.6 242l3.2 1.1M140.9 243.1v.1M141 253.6v.4M141.1 243.1l-.2 .1M141.2 252.6h.8l-.5 .2zM141.3 253.9l3.2 1.1M141.3 241.7h.5l.1 .2M142.9 256.9l-2.7 4.7M143.8 241.5l-1.3 .6M143.8 241.8l-.8 .4"/>
<path d="M144 257.3l-3.8 6.4M144.5 244.3l.6 .3M144.5 254.9v.4l.6 .2M144.5 254.9l.6 .2M144.7 241.7l.3 .6M145.1 244.5v.1M145.1 249.5v.4M145.1 249.9h.1M145.1 249.8l-5.6 2.5M145.1 249.9v.1M145.1 252.3v1M145.1 255.1v.4"/>
<path d="M145.1 257.7l.1 10.8M145.3 244.6h-.2M145.4 249.4l.9-.2 .7 .3-.3 .3h-.7l-.5-.1zM145.5 252v.2l-4 1.7M145.7 254.3l.2-.8-.6-.5-1.1 1.9M145.8 255.5h.2M145.9 242.9v.8M145.9 256.1l.1 1.9M145.9 250.4l.8 .1-.5 .1zM146 255.5v.4M146 255.9h.1M146 255.9v.1"/>
<path d="M146 255.4l-.9 .1M146 243.8v1M146 243.9h.1M146 244.7h.1M146 256l.2 28.4a.64 .64 0 0 1-.1 .9M146 256l-.1 .1M146 256.1h.1M146 257.8h.1M146 258h.1M146.3 255.4l.9-.2 .6 .3-.2 .2-.7 .1-.6-.1zM146.3 242.4l-1.8 1.6M146.5 254.4l.8 .1-.5 .1z"/>
<path d="M146.6 242.3l-2.1 1.7M146.6 242.3l-.3 .1M146.9 251.3l.1 .8 2 .7M147.2 249.5l-.3-.3-.7-.1-.8 .1-.3 .3M147.2 249.5l-.3 .3-.8 .1-.7-.1-.3-.3M147.2 249.5v.4M147.2 249.7l.6 .2M147.2 252.2v1.4M148 243.7v1M148 243.9h.1M148 244.6h.1M148.1 256h.1"/>
<path d="M148.1 256.1h.1M148.1 255.5l-.3-.3-.8-.1-.7 .1-.3 .3M148.1 255.5l-.3 .3-.8 .1-.7-.1-.3-.3M148.1 255.5v2.3M148.1 255.4h.1M148.1 243.8l6.4-2.9v1l-6.3 2.9zM148.2 256l.1 55.6M148.3 250.7l3.1 1M148.7 255v.4M148.7 255l-3.6 .1M148.7 255.4h-.6M148.7 250.1v.4l-7.7 3.5"/>
<path d="M148.7 250.1l-.6-.2-3.5 .1-4.5 2M148.7 250.1l-7.7 3.5M148.7 250.2l3.4 1.2M151.2 252.3l.8 .1-.5 .1zM151.8 240.7l-3.7 1.7M151.9 241.4l-.7 .1 .2 .2M152.9 251.7l.6 .2M153 252.3h.1M153 252.3v.4M153 255.7v.4M153 258.1l.1 13.2M153.1 253l-.3-1.4-.6-.2-7.7 3.5"/>
<path d="M153.1 253v.4l-4.4 2M153.1 253l-4.4 2M153.3 252.2l.9-.2 .7 .3-.3 .2-.7 .1-.5-.1zM154.5 253.1l-1.1-.1-.3 .1M154.5 253.1v2l-6.4 2.8M154.5 253.1l-6.3 2.9M155.1 252.3l-.3-.3-.7-.1-.8 .1-.3 .3M155.1 252.3l-.3 .3-.7 .1-.8-.1-.3-.3M155.1 252.3l.2 58.2-.4 .3-1 .1M140.2 264.7l5.4 4.2 .4 .6-.1 .5-.5 .1-5.2-4.1M140.3 279.2l5-8.5 .4 .1 .3 .4-.1 .5-5.5 9.4M145.2 269.9v1"/>
<path d="M145.2 273v9.8M146.1 278.5a.49 .49 0 0 0-.5 .5 .49 .49 0 0 0 .4 .5h.1M148.1 264.4l5-8.5h.4l.3 .4v.6l-5.7 9.5M148.1 267.5l5.5 4.2 .3 .6-.1 .5-.5 .1-5.2-4.1M148.2 278.2l1.9 .6M151.1 279.2l2 .7M153.1 272.7v1M153.1 275.8l.1 5.4a.64 .64 0 0 1-.1 .9M140.3 281l5.8 2.1M140.3 281l-1.2 .7a.43 .43 0 0 0-.4 .2 .43 .43 0 0 0 0 .4l.8 .7 6.6 2.3M140.3 283.3l.1 25.6M140.3 283.7l5.2 4.1 .4-.1 .1-.5-.3-.6-3.2-2.5"/>
<path d="M140.3 296.5l5-8.4h.4l.3 .4v.6l-5.7 9.5M140.3 299.7l5.5 4.2 .3 .6-.1 .5-.5 .1-5.2-4.1M145.2 285v1.2M145.2 287.5v.7M145.2 290.3l.1 13.2M146.1 285.3l.1 26.1M148.2 280.4l.8 .3M148.2 282l5-8.5 .4 .1 .3 .4-.1 .5-5.6 9.6M148.2 285.1l5.4 4.3 .3 .5v.6h-.5l-5.2-4M148.2 299.3l5-8.4h.5l.3 .4-.1 .6-5.7 9.5M150 281l3.1 1.1M153.1 282.1v6.9"/>
<path d="M153.1 290.3v.7M153.1 293.1l.1 13.2M15.9 317.5h9.5M139 309l1.1-.2 6.1 2.2M139 309v2l7.1 2.5M139 309l7.1 2.5M140.5 311.5l.7 .3M141.2 311.7v.1M141.3 311.8h-.1M144.7 313l.6 .3M145.3 304.9v.5M145.3 305.4h.1"/>
<path d="M145.3 305.3l-4.9 2.1M145.3 305.4l.3 .3M145.3 313.2v.1M145.3 307.8h.1M145.5 313.3h-.2M145.6 305.7v1.9l-3.9 1.8M145.6 305.7l-5.2 2.4M145.8 315.3l-16.4 7.5M145.8 315.3v.2M145.8 315.3h.1M145.8 315.3l18.4 6.5M145.8 315.5l17.8 6.2"/>
<path d="M145.8 315.5l-15.8 7.1M146.1 311.5v2M146.1 307.8h-.8M146.1 308.2v.2M146.2 309.2l-2.3 1M146.2 309.5l-1.8 .8M146.2 311.4h.1M146.2 311.4v.1M146.2 311.5l-.1 2M146.2 311.5h-.1M146.2 311.6h.1M146.2 313.3h.1"/>
<path d="M148.2 302.5l5.5 4.2 .3 .6-.1 .5-.4 .1-5.2-4.1M148.3 311.6h.1M148.3 305.5l3.9 1.4M148.3 306l4.9 1.8M148.3 308l3.5 1.3M148.4 311.5l-.1 1.8M148.4 311.5v1.9M148.4 313.4l-.3 .5-.8 .2-.9-.2-.2-.4M148.5 308.1l-.2 .1M148.9 308.2l-.6 .4M153.2 307.7v.9M154.7 308.6l-1.2-.1-5.2 2.4"/>
<path d="M154.7 308.6v1.9l-6.3 2.9M154.7 308.6l-6.3 2.9M533.4 317.5h9.5M128.9 323.4v1.1l19 6.7M128.9 323.4l19 6.7M129.4 322.8l-.5 .6M130 322.6l-.6 .2M130 322.6l17.8 6.3M147.8 328.9l.1 1.2M147.9 330.1v1.1M163.6 321.7l.6 .1M163.6 321.7l-15.8 7.2"/>
<path d="M164.2 321.8l.4 .3 .1 .3M164.7 322.4v1.1l-16.8 7.7M164.7 322.4l-16.8 7.7M414.3 361.9v57.2M476.3 377.8h57.1M476.3 369.9h57.1M476.3 361.9v31.8M504.8 361.9v31.8M533.4 361.9h-158.7v57.2M374.7 393.7h158.7M414.3 385.8h119.1M19 406.4v19h19.1"/>
<path d="M152.4 419.1v9.5M279.4 419.1v9.5M406.4 419.1v9.5M414.3 406.4h119.1M481 406.4v12.7M520.7 406.4v12.7M539.8 406.4v19h-19.1"/>
<circle cx="433.9" cy="99.9" r=".33"/>
<circle cx="424.9" cy="104" r=".33"/>
<circle cx="424.9" cy="110.5" r=".33"/>
<circle cx="340.6" cy="142.3" r=".33"/>
<circle cx="340.6" cy="148.8" r=".33"/>
<circle cx="244.8" cy="185.8" r=".33"/>
<circle cx="244.8" cy="192.3" r=".33"/>
<circle cx="256.6" cy="180.4" r=".33"/>
<circle cx="256.6" cy="186.9" r=".33"/>
<circle cx="261.9" cy="182.3" r=".33"/>
<circle cx="261.9" cy="188.8" r=".33"/>
<circle cx="139.4" cy="233.7" r=".33"/>
<circle cx="144.7" cy="235.5" r=".33"/>
<circle cx="148.1" cy="229.7" r=".33"/>
<circle cx="160.8" cy="223.9" r=".33"/>
<circle cx="160.8" cy="230.4" r=".33"/>
<circle cx="166.1" cy="225.8" r=".33"/>
<circle cx="166.1" cy="232.3" r=".33"/>
<circle cx="139.4" cy="240.1" r=".33"/>
<circle cx="144.7" cy="242" r=".33"/>
</g>
<path d="M138.9 265.7l-.1-10.2" fill="none" stroke="#000" stroke-width=".25" stroke-dasharray="6.4 6.4" stroke-linecap="butt"/>
<!-- layer: 02___PRT_ALL_AXES -->
<g fill="none" stroke="#222226" stroke-width=".51">
<path d="M405.1 65.3l.8-.2 .6 .3-.2 .3h-.6l-.5-.1zM406.7 65.4l.1 46.6-.2 .2-.6 .1-.7-.1-.2-.2-.2-46.6M406.7 65.4l-.3-.2-.6-.1-.6 .1-.3 .2M406.7 65.4l-.3 .3-.6 .1-.6-.1-.3-.3M425.9 100h.1M430.8 97.1v.1M430.8 97.3h.1M432.9 98.6l3 1.1M433 97.1h.1M434.1 98l3 1.1M438.7 99.7h.1M402.9 110.9h.1"/>
<path d="M402.9 110.8h.3zM404 109h.1M403.9 108.9h.3zM406.8 110.9h.2h-.2M406.9 111.5h.2zM407.1 111.1l.7-.2 .6 .3-.8 .3-.5-.2zM408.3 111.3l-.6-.1-.6 .1M408.3 110.8l.3 .1zM408.4 111.5h.3zM426.1 100.9l-.4-.2-1.1 .2M426.4 111.6l3 1.1M427.1 101.2l3.1 1.1"/>
<path d="M429.4 109.1l-3 1.3M429.4 110.1l-3 1.3M431.6 102.8l.1 .1M431.7 103.2v.1M431.7 103.3v.1M433.8 104.3h.1M433.8 103.2l.1 .2M433.9 102.8h-.1M433.9 114h.1M433.9 115h.1M433.9 108.6l4.9 1.7M433.9 109.6l4.7 1.7"/>
<path d="M440.3 100.5l-1.2-.1-.3 .1M440.3 111.2l-1.2-.2-5.2 2.4M184.5 149.1l.8-.2 .6 .3-.9 .3-.5-.2zM186 149.2l.2 46.5-.3 .3-.6 .1-.6-.1-.3-.3-.1-46.5M186 149.2l-.2-.3-.7-.1-.6 .1-.2 .3M186 149.2l-.2 .2-.6 .1-.7-.1-.2-.2M182.6 196.2h.2zM182.6 196.2h.1M182.7 196.8l.2 .1zM182.9 196.4l.8-.1 .5 .2-.7 .3-.5-.2zM184.1 196.6l-.5-.1-.6 .1M184.2 196.2h.2z"/>
<path d="M184.3 196.8h.2zM185.3 198.1h.3zM185.5 198.1h.1M187.1 198.8h.2zM187.3 198.7h.1M140.1 229.7h.1M140.2 230.6l-.4-.1-1.1 .2M141.3 231l3.1 1.1M143.8 238.7l-3.2 1.5M143.8 239.7l-3.2 1.5M144.9 226.9h.1M145 227h.1"/>
<path d="M145 227v.1M145.8 232.6h.1M145.9 233v.2M146 234.1l-.1 .1M147.1 228.3l3 1.1M147.2 226.8l-.1 .1M148 234.1h.1M148 233l.1 .1M148 232.5h.1M148 238.4l5 1.7M148.1 239.3l4.7 1.7M148.3 227.8l3 1.1"/>
<path d="M152.9 229.4h.1M154.4 230.3l-1.1-.2-.3 .2M139 241.3h-.2M140.6 241.4l3.2 1.1M145.6 243.2l.3 .1M145.9 243.7v.1M146 244.8h-.1M148 243.7l.1 .1M148 244.7l.2 .1M154.5 240.9l-1.2-.1-5.2 2.4M141.6 322.3h.5zM146.3 320.2h.5z"/>
<path d="M146.9 324.2h.5zM151.6 322l.5 .1z"/>
<circle cx="401.3" cy="110.2" r=".12"/>
<circle cx="409.2" cy="113" r=".12"/>
<circle cx="410.9" cy="113.6" r=".12"/>
<circle cx="412" cy="111.7" r=".12"/>
<circle cx="413.8" cy="112.4" r=".12"/>
<circle cx="177.5" cy="195.4" r=".12"/>
<circle cx="179.3" cy="196" r=".12"/>
<circle cx="180.3" cy="194.1" r=".12"/>
<circle cx="182.1" cy="194.7" r=".12"/>
<circle cx="188.3" cy="196.9" r=".12"/>
<circle cx="190" cy="197.5" r=".12"/>
</g>
<g font-size="9.2">
<text x="82.5" y="9.9">1</text>
<text x="209.5" y="9.9">2</text>
<text x="336.5" y="9.9">3</text>
<text x="463.5" y="9.9">4</text>
<text x="82.5" y="429">1</text>
<text x="209.5" y="429">2</text>
<text x="336.5" y="429">3</text>
<text x="463.5" y="429">4</text>
</g>
<g font-size="9.2" fill="#003">
<text x="9.5" y="67.1">D</text>
<text x="542.9" y="67.1">D</text>
<text x="9.5" y="168.7">C</text>
<text x="542.9" y="168.7">C</text>
<text x="9.5" y="270.3">B</text>
<text x="542.9" y="270.3">B</text>
<text x="9.5" y="368.7">A</text>
<text x="542.9" y="368.7">A</text>
</g>
<g font-size="5.2">
<text x="283.3" y="40.2">Attach Truss OB Pole to Truss Assembly using:</text>
<text x="283.3" y="46.2">- U-Bolt, 1/4&quot;-20 x 1-3/8&quot; Thread Length, for 2&quot; OD Pipe (Qty 4)</text>
<text x="283.3" y="52.1">- 1/4-20 Hext Nut (Qty 8)</text>
<text x="283.3" y="58.1">2 Places</text>
<text x="158.5" y="164">5</text>
<text x="158.6" y="169.8">2</text>
<text x="141" y="196.2">1</text>
<text x="141.1" y="202">3</text>
<text x="286.7" y="204.5">Connect Truss Sections together using:</text>
<text x="286.7" y="210.5">5/8-11 x 2&quot; UNC Hex Head Bolts (Qty 4)</text>
<text x="286.7" y="216.4">5/8&quot; Flat Washer (Qty 4)</text>
<text x="286.7" y="222.4">5/8-11 Hex Nut (Qty 4)</text>
<text x="286.7" y="228.3">Hardware supplied with truss</text>
<text x="286.7" y="234.3">6 Places</text>
<text x="104.6" y="247.8">3</text>
<text x="104.7" y="253.6">2</text>
<text x="104.6" y="274.7">2</text>
<text x="104.7" y="280.5">2</text>
<text x="179.4" y="307.6">Connect Truss to Baseplates using:</text>
<text x="179.4" y="313.6">5/8-11 x 2&quot; UNC Hex Head Bolts (Qty 4)</text>
<text x="179.4" y="319.5">5/8&quot; Flat Washer (Qty 4)</text>
<text x="179.4" y="325.5">Hardware supplied with truss</text>
<text x="179.4" y="331.4">2 Places</text>
<text x="140.1" y="350.4">4</text>
<text x="272.9" y="350">SCALE 1:24</text>
<text x="140.2" y="356.2">2</text>
</g>
<g font-size="5">
<text x="95.6" y="18.6">Truss Assembly</text>
<text x="455.2" y="402">Truss Assembly</text>
</g>
<g font-size="5" fill="#003">
<text x="376.1" y="417.6">DO NOT SCALE</text>
<text x="482.2" y="416.2">GE-14000</text>
</g>
<g font-size="3.3" fill="#003">
<text x="26.3" y="19.8">GE-14000</text>
<text x="477.3" y="391">SCALE 1:32</text>
<text x="505.6" y="391.1">SHEET 2 OF2</text>
</g>
<g font-size="2.6" fill="#003">
<text x="415.9" y="397.9">TITLE</text>
<text x="415.8" y="410.1">PROJECT</text>
<text x="482.4" y="410">MODEL NAME</text>
<text x="522.5" y="410.1">ISSUE</text>
</g>
<g font-size="2" fill="#003">
<text x="476.5" y="364.7">DRAWN BY</text>
<text x="505.4" y="364.7">DATE</text>
<text x="476.5" y="372.5">CHECKED BY</text>
<text x="505.3" y="372.5">DATE</text>
<text x="476.6" y="380.8">APPROVED BY</text>
<text x="505.4" y="380.8">DATE</text>
<text x="376.2" y="396.9">UNLESS OTHERWISE SPECIFIED ALL</text>
<text x="376.2" y="399.2">DIMENSIONS ARE IN INCHES.</text>
<text x="376.2" y="401.5">TOLERANCES ARE:</text>
<text x="377.3" y="403.7">X.X +/- 0.1</text>
<text x="377.3" y="406">X.XX +/- 0.01</text>
<text x="377.3" y="408.3">X.XXX +/- 0.001</text>
<text x="377.3" y="410.6">ANG +/- 1</text>
</g>
<g font-size="1.7" fill="#003">
<text x="26.3" y="14.9">MODEL NAME</text>
<text x="65" y="14.8">TITLE</text>
<text x="415.5" y="388.1">THIS DOCUMENT IS SUPPLIED IN CONFIDENCE. NO REPRODUCTION OF</text>
<text x="415.5" y="390">THIS DOCUMENT IN PART OR IN WHOLE OR THEREON OF THE ITEMS SHOWN</text>
<text x="415.5" y="391.9">MAY BE MADE WITHOUT THE COPYRIGHT OWNERS WRITTEN PERMISSION</text>
</g>
</svg>
